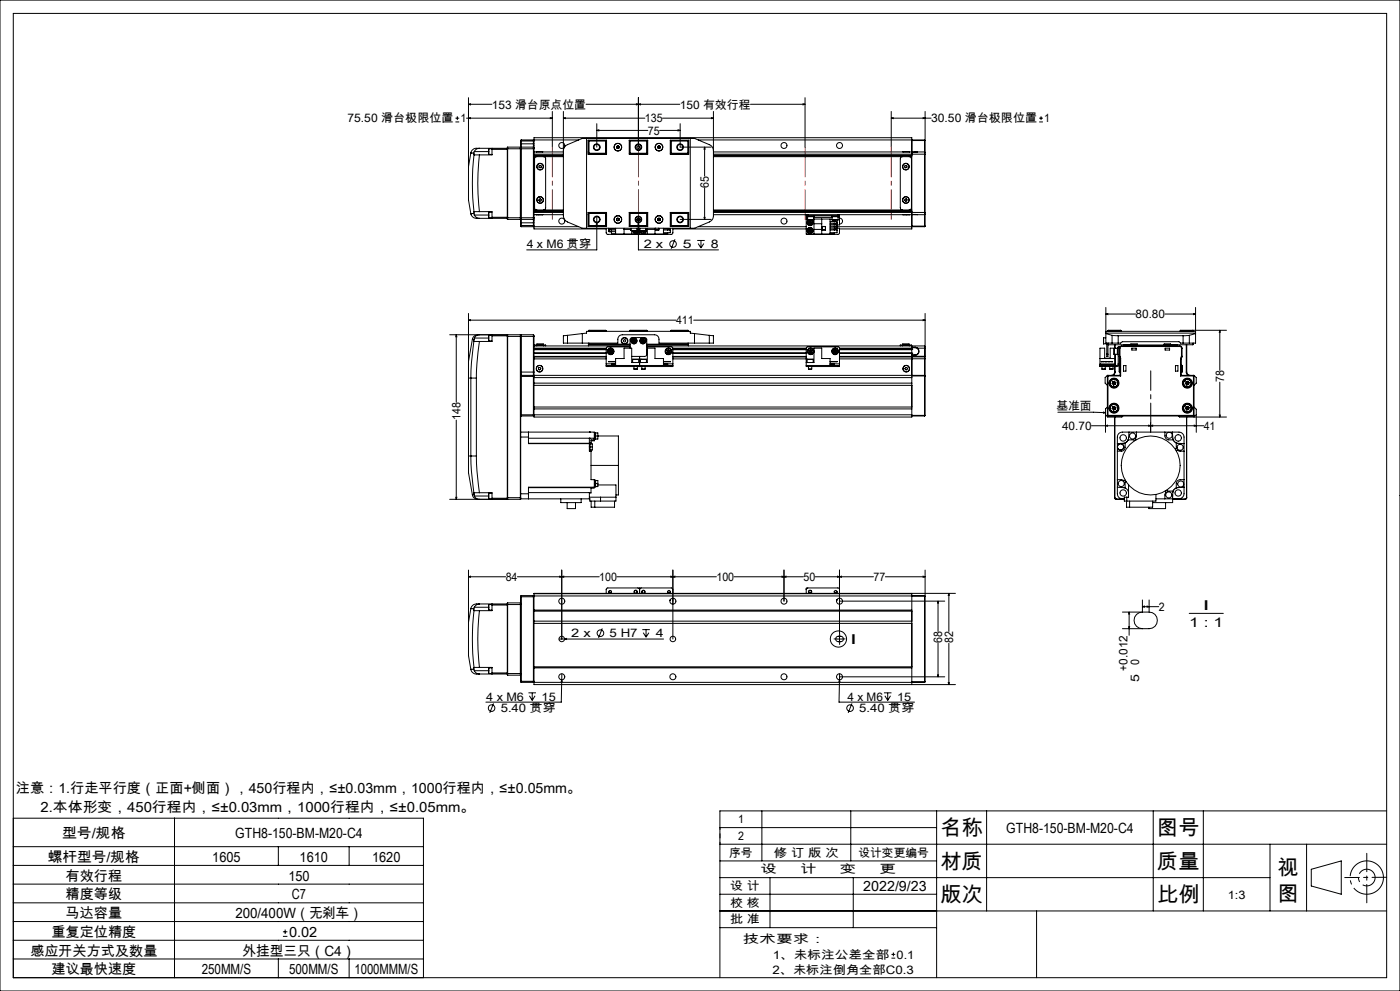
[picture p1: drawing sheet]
<svg xmlns="http://www.w3.org/2000/svg" width="420mm" height="297mm" viewBox="0 0 420 297" stroke-linecap="round" stroke-linejoin="round" font-family="sans-serif">
<g fill="none" stroke="#000" stroke-width=".3">
<path d="M0 0h420v297h-420zM4 4h412v289h-412zM136.6 36.5h1.2M136.6 35.4h1.2M137.2 34.9v1.1M139.9 35.4h25.8M140.5 35.4l.6-.1v.3zM140.5 31.3l.6-.2v.3zM140.5 29.3v20.6M140.5 31.3h7.1M165.1 35.3l.6 .1-.6 .2zM165.7 33.4v10.7"/>
<path d="M169 35.4l.6-.1v.3zM169 33.4l.1 31.6 .3 .8 .9 .7 4.4 1.9h33.7l5.1-2.3 .4-.7 .1-.7v-31.3M169 35.4h24.5M175.8 31.3h28.1M179 39.1l.6-.2v.3zM179 37.1v7M179 39.1h15.3M190.9 31.1l.6 .2-.6 .1zM191.5 31.3l.6-.2v.3zM191.5 29.3v14.8M197.9 39.1h6.1M198.8 35.4h15.2"/>
<path d="M203.4 38.9l.6 .2-.6 .1zM204 37.1v7h9.4M213.4 35.3l.6 .1-.6 .2zM225.1 31.3h16.4M240.9 31.1l.6 .2-.6 .1zM241.5 29.3v14.8M267.4 35.4l.6-.1v.3zM267.4 35.4h11.9M267.4 33.4v10.7M276.9 35.3l.6 .1-.6 .2zM277.5 33.4v12.3M311.7 36.5h1.2"/>
<path d="M311.7 35.4h1.2M312.3 34.9v1.1M140.5 49.9v10l.8 4.2M141.3 45.8h.1M141.3 45.8l.9 .1M141.3 45.8l-.8 4.1M142.2 45.9v.5M142.2 46.4a75 75 0 0 0 0 17.1M142.2 46.4h1.6M142.3 45.4l-.1 .5M142.3 45.4h4.3M143.8 44.4h-.3a1.84 1.84 0 0 0-2.2 1.4"/>
<path d="M143.8 46.4a76.3 76.3 0 0 0 0 17M143.8 44.4a1.66 1.66 0 0 0-1.5 1M143.8 44.4h8.4M146.6 45.4v.9M146.6 44.6v.8M146.6 44.6v1.7M146.6 44.6h1M146.6 46.3h1M147.6 44.4v.4M147.6 44.8v1.6h-3.8M147.6 44.8h4.6M152.2 44.8v20.3"/>
<path d="M152.2 44.6h8M152.3 44.1l-.1 .7M152.3 44.1v21.7M152.3 44.1h3.8M156.1 44.1v21.7M156.1 44.1l.1 .1M156.2 44.2v21.5M156.2 43.1v1.1M156.2 42.3h4M156.2 43.1h4M156.4 44.1v21.7M156.4 41.9v2.2"/>
<path d="M156.4 44.1h3.6M156.4 41.9l-.2 1.2M156.4 41.9h3.6M156.4 44.1l-.2 .2M160 44.1v21.7M160 41.9v2.2M160 44.1l.2 .2M160 41.9l.2 .2M160.2 44.3v-3h113.3v4.9M160.2 44.3v.3M160.2 44.6v20.7M160.2 47h8.8"/>
<path d="M160.2 46.6h8.8M160.2 45.5h8.8M160.2 41.9h13.4M160.2 46.2h8.8M160.9 45.5h.1M160.9 45.5h1.9M161 47l-.5 .1-.1 .4v14.9l.1 .4 .5 .1M161.7 49.7l.4-.1 .3 .2-.1 .4-.3 .1-.3-.2zM161.7 59.7l.4-.2 .3 .3-.1 .4-.4 .1-.3-.3zM162.8 45.5h.1M163 47l.5 .1 .2 .4v14.9l-.2 .4-.5 .1M169 45.2l.4-1.1 .5-.6 4.8-2h33.7l4.7 2 .6 .6 .3 1.1"/>
<path d="M176 41.5v26.9M176.4 45.5h.1M176.4 42h5.6v4.2h-5.6zM176.5 42.3v3.9M176.5 42.3h5.2M176.7 42.1v4M176.7 42.1h5.3M176.7 42.1l-.2 .2M176.7 46.1h5.3M181.7 42.3l.2-.2v4l-.2-.2M181.7 45.9h-5.2l.2 .2M181.7 42.3v3.6"/>
<path d="M185 44.3l.3 .2M185 43.9v.4M185.3 43.7l.4 .2M185.3 43.7l-.3 .2M185.7 44.3l-.4 .2M185.7 43.9v.4M188.8 42h5.5v4.2h-5.5zM188.8 42.1h5.5M188.8 46.1h5.5M189 42.3v3.6M189 42.3l-.1-.2v4l.1-.2M189 42.3h5"/>
<path d="M189 45.9h5M194 42.3l.2-.2v4l-.2-.2M194 42.3v3.6M197.3 43.9l.1 .4M197.4 44.3l.3 .2M197.7 43.7l.3 .2M197.7 43.7l-.4 .2M198 44.3l-.3 .2M198 43.9v.4M201.1 42h5.5v4.2h-5.5zM201.1 42.1h5.3M201.1 46.1h5.3"/>
<path d="M201.4 42.3v3.6M201.4 42.3l-.2-.2v4l.2-.2M201.4 42.3h5.1M201.4 45.9h5.1l-.1 .2M206.4 42.1v4M206.4 42.1l.1 .2M206.5 42.3v3.9M206.5 45.5h.1M207.1 41.5v26.9M209.5 41.9h67.9M211.4 44.1l.1 .6h-.3zM211.4 44.1v8.7"/>
<path d="M211.4 56.3v9.5M214 47h59.5M214 46.6h59.5M214 45.5h60.5M214 46.2h63.4M270.8 47l-.5 .1-.2 .5v14.7l.2 .5 .5 .1M270.9 45.5h.1M270.9 45.5h2M271.5 49.7l.3-.1 .3 .2v.4l-.4 .1-.3-.2zM271.5 59.7l.4-.1 .2 .3-.1 .4h-.4l-.2-.3zM272.8 47l.4 .1 .2 .5v14.7l-.1 .3-.5 .3M273.5 46.2v17.5"/>
<path d="M273.5 42.1h3.9M274.5 45.6h-1v.6M274.5 45.5h.8M274.5 45.5v.1M275.3 45.5l-.8 .1M275.3 45.5h2.1M277.4 46.2h.1M277.4 45.5v.7M277.4 45.5l.1 .2M277.4 41.9v.2M277.4 41.9l.1 .1-.1 .1M277.4 42.1v3.4"/>
<path d="M277.4 46.2v17.5M277.5 45.7v.5M277.5 46.2v17.5M141.3 64.1a2.16 2.16 0 0 0 2.5 1.3M141.3 64.1h.1M142.2 64l.1 .4M142.2 64l-.9 .1M142.2 63.5v.5M142.3 64.4v.1a1.71 1.71 0 0 0 1.5 .9M142.3 64.4h4.3M143.8 63.4l-1.6 .1M143.8 63.4h3.8v1.7"/>
<path d="M143.8 65.4h8.4M146.6 64.4v.9M146.6 63.6v.8M146.6 63.6v1.7M146.6 63.6h1M146.6 65.3h1M147.6 65.1v.3M147.6 65.1h4.6M152.2 65.1v.3M152.2 65.4l.1 .4M152.2 65.3h8M152.3 65.8h3.8"/>
<path d="M156.2 65.7v1.1M156.2 66.8l.2 1.1M156.2 65.7l-.1 .1M156.2 67.5h4M156.2 65.6l.2 .2M156.2 66.8h4M156.4 65.8v2.1M156.4 65.8h3.6M156.4 67.9h3.6M160 65.8v2.1M160.2 65.3v.3M160.2 65.6v3h21.7"/>
<path d="M160.2 62.9h8.8M160.2 63.2h8.8M160.2 64.3h8.8M160.2 67.9h13.4M160.2 63.7h8.8M160.2 65.6l-.2 .2M160.2 67.8l-.2 .1M160.2 63.3h8.8M160.9 64.3v.1M160.9 64.4h1.9M162.8 64.4h.1M176.4 64.3h.1"/>
<path d="M176.4 63.7h5.6v4.2h-5.6zM176.5 63.7v3.9M176.5 67.6h5.2M176.5 67.6l.2 .2M176.7 63.8v4M176.7 63.8l-.2 .1h5.2M176.7 63.8h5.3M176.7 67.8h5.3M179 66.6l.2 .6h-.3zM179 64.9v10h-21M181.7 63.9l.2-.1v4l-.2-.2M181.7 63.9v3.7"/>
<path d="M181.9 68.4v1.4l.4 .4h19.2l.4-.4v-1.4M182.6 68.9a.41 .41 0 0 1 .4-.3 .41 .41 0 0 1 .4 .3M182.6 68.4v.2h2.1M182.6 68.9v.5h2.1M182.6 69v.2M182.6 68.9h2.1M182.8 69.4h.4M183.4 68.6v.3M183.4 69.4v.7h1.3M184.7 68.4v1.8M185 66l.3 .1M185 65.6v.4"/>
<path d="M185.3 65.4l.4 .2M185.3 65.4l-.3 .2M185.7 66l-.4 .1M185.7 65.6v.4M187.2 68.4v1.8M187.2 68.8h2.1M188.8 63.7h5.5v4.2h-5.5zM188.8 63.8h5.5M188.8 67.8h5.5M189 63.9v3.7M189 67.8v.1M189 63.9l-.1-.1v4l.1-.2"/>
<path d="M189 67.6h5M189 63.9h5M189.3 69.1h.1M189.3 69.1h1.8M189.3 68.4v.7M189.5 69.1v1.1M189.7 67.8v.1M190.3 69.1v.3M190.3 69.4l.5 .2M190.7 69.1l-.4 .3M190.7 69.1l.1 .5M190.8 69.1l.4 .1"/>
<path d="M191.1 69.1h.1M191.1 68.4v.7M191.1 68.9l.1 .3M191.1 65.9h.3zM191.2 69.2l-.4 .4M191.2 68.4a.88 .88 0 0 1-.1 1.5 .88 .88 0 0 1-1.3-.8 .9 .9 0 0 0 1.3 .8 .9 .9 0 0 0 .2-1.5M191.3 66.1l-.1-.1 .2 .2M191.4 65.9h.1M191.4 65.4v.5M191.4 65.6h.5M191.5 66.6l.2 .6h-.3zM191.5 64.9v10h24"/>
<path d="M191.6 70.2h-.3M191.9 65.5v.5M191.9 68.4v1.8M191.9 69.1h1.8M191.9 68.4v.7M192.1 70.2h.3M192.1 69.1l.2 .5zM192.6 69.1v.3M192.6 69.4l.5 .2M193 69.1l-.4 .3M193 69.1l.1 .5M193.1 69.1l.4 .2"/>
<path d="M193.4 67.8v.1M193.5 69.1v.2M193.5 69.3l-.4 .3M193.7 69.1h.1M193.7 68.5a.9 .9 0 0 1-.1 1.3 .9 .9 0 0 1-1.3-.2M193.7 68.6a.86 .86 0 0 1-.2 1.2 .86 .86 0 0 1-1.2-.2M193.7 68.4v.7M194 63.9l.2-.1v4.1M194 63.9v3.7M194 67.8v.1M194 67.6l.2 .2M194.2 68.4v1.8"/>
<path d="M194.2 68.8h2.3M196.5 68.4v1.8M196.6 68.4v.5h1.1l-.1-.5M196.6 68.4v.5M197.3 65.6l.1 .4M197.4 66l.3 .1M197.7 65.4l.3 .2M197.7 65.4l-.4 .2M198 66l-.3 .1M198 65.6v.4M199 68.4v1.8M199 68.9h2.1"/>
<path d="M200.3 68.6v.3a.41 .41 0 0 1 .4-.3 .41 .41 0 0 1 .4 .3M200.3 69.7v.4h-1.3M201.1 69v.2M201.1 63.7h5.5v4.2h-5.5zM201.1 68.4v.2h-2.1M201.1 68.9v.8h-2.1M201.1 63.8h5.3M201.1 67.8h5.3M201.4 63.9v3.7M201.4 63.9l-.2-.1v4l.2-.2M201.4 67.6h5.1M201.9 68.6h40"/>
<path d="M202.5 71.7l-1.1 2.8M204 65.8h9.4M206.4 63.8v4M206.4 63.8l.1 .1h-5.1M206.5 63.7v3.9M206.5 64.3h.1M206.5 67.6l-.1 .2M209.2 72.1h2.2M209.4 73l.9 1.3M209.5 67.9h32.4M210.3 72.1v2.2M211.1 73l-.8 1.3"/>
<path d="M211.2 65.2h.3l-.1 .6zM214 62.9h59.5M214 63.2h59.5M214 64.3h27.9M214 63.7h63.4M214 63.3h59.5M241.9 64.3h.5M241.9 64.7h.5M241.9 64.7v.5M241.9 65.2v5h9.6l.3-.4v-1.4h-.7M241.9 64.3v.4M241.9 65.6h.4"/>
<path d="M241.9 65.2h.4M242.1 70.2h.3M242.2 64.7v.2h2v-.2M242.3 65.9h.1M242.3 65.9h1.8M242.3 64.9v1M242.4 64.3v.4M242.4 64.3h9M242.4 64.7h9M242.5 66.8l.3 .4M242.6 68.9v.5M242.6 68.9l.9 .4"/>
<path d="M242.6 65.9l-.5 .9M242.6 69.4l.5 .2M242.7 65.9l-.3 .3-.3 .6M242.7 66.3l-.2 .5M242.7 66.3l.6 .9M242.8 67.2h.5M243 68.6l-.4 .3M243 68.6l.5 .2M243 68.6l.1 1M243.2 66.3h-.5M243.2 66.3l.3 .4M243.2 66.3l-.4 .9"/>
<path d="M243.3 65.9a.88 .88 0 0 1 .2 1.6 .88 .88 0 0 1-1.4-.7M243.5 65.9a.89 .89 0 0 1 0 1.6 .89 .89 0 0 1-1.4-.7M243.5 68.8v.5M243.5 68.8l-.9 .6M243.5 69.3l-.4 .3M243.5 66.7l-.2 .5M243.5 66.7l-1 .1M244.1 65.9h.1M244.1 65.6h4.9v4.6M244.1 64.9v1M244.1 65.2h5.5M244.2 65.6v4.6"/>
<path d="M244.2 67.1h2.3M244.2 68.8h2.3M246.5 65.6v4.6M246.6 67.9h1v1h-1zM249 66.4h2.1v.5M249 67.2h2.1v.5h-2.1M249 68.1h2.1v.5h-2.1M249 68.9h2.1M249 66.9h2.1M249 65.7h.6M249.5 64.7v.2h2v-.2M249.6 65.9h1.8"/>
<path d="M249.6 64.9v1M250.3 68.6v.3a.41 .41 0 0 1 .4-.3 .41 .41 0 0 1 .4 .3M250.3 65.9v.5M250.3 67.7v.4M250.3 69.7v.4h-1.3M250.3 67.9h27.1M250.5 66.4h.4M251.1 66.9l-.4 .3-.4-.3v.3M251.1 66.6v.2M251.1 69v.2M251.1 68.9v.8h-2.1M251.4 64.3h.4"/>
<path d="M251.4 64.7h.4M251.4 64.3v.4M251.4 65.9h.1M251.4 64.9v1M251.4 65.2h.4M251.8 65.4a.9 .9 0 0 1 1 .9 .9 .9 0 0 1-1 .9M251.8 64.7v.5M251.8 64.3v.4M251.8 65.2v2.2h-.7M251.8 64.3h22.7M270.9 64.3v.1M272.9 64.3l-2 .1"/>
<path d="M273.5 63.7v4.9h-21.7M273.5 63.7v.6h1M273.5 67.8h3.9M274.5 64.3h.8M274.5 64.3h.1M275.3 64.3h2.1M277.4 63.7h.1M277.4 63.7v.6M277.4 67.8h.1M277.4 67.8v.1M277.4 64.3v3.5M277.5 63.7v.5"/>
<path d="M277.5 64.2l-.1 .1M277.5 67.8l-.1 .1M277.5 64.2v3.6M140.5 96l.6-.2v.3zM140.5 93.9v42.8M140.5 96h62.3M174.7 100v2.8M174.7 100l1.3-.2v-.5h31.1v.5l1.3 .2M174.7 100l-4.4 .5M176.5 99.2h5.4M176.5 99.2v.1M176.7 99h5l.2 .2"/>
<path d="M176.7 99v.3M176.7 99l-.2 .2M181.9 99.2v.1M188.9 99.2l.1-.2h5l.2 .2M188.9 99.2h5.3M188.9 99.2v.1M194.2 99.2v.1M201.2 99.2h5.3M201.2 99.2v.1M206.4 99h-5l-.2 .2M206.4 99v.3M206.4 99l.1 .2"/>
<path d="M206.5 99.2v.1M208.1 96h69.4M208.4 100v2.8M208.4 100l4.4 .5M276.9 95.8l.6 .2-.6 .1zM277.5 93.9v12.9M331.8 99.3h26.9M331.8 99.8h26.9M331.8 100l1.8 .5M331.8 94.1l.6-.1v.3zM331.8 92.1v10.7h1.8M331.8 94.1h8.9"/>
<path d="M332.4 99.2h4M332.4 99.2v.1M332.5 99h3.7M332.5 99v.3M332.5 99l-.1 .2M336.2 99v.3M336.2 99l.2 .2M336.4 99.2v.1M349.5 94.1h9.2M354 99.2h4M354 99.2v.1M354.2 99v.3"/>
<path d="M354.2 99l-.2 .2M358 99.2l-.1-.2v.3M358 99.2v.1M358.1 94l.6 .1-.6 .2zM358.7 100l-1.9 .5M358.7 92.1v10.7h-1.9M365.9 99v12M365.9 99l.2 .6h-.3zM367.9 99h-13.7M134.9 100.3h21.2M136.9 100.3l.2 .6h-.4zM136.9 100.3v20.3"/>
<path d="M141.3 113.3h1.6M141.3 113.3v23.4M141.7 101.7l-1.2 6.6v5h.8M141.7 101.7l.5 .1M142.2 102.2l-.8 6.6-.1 4.5M142.2 102.2l1.6 .1M142.2 101.8v.4M142.3 101.3l.5-.6 1-.4h-.4a1.64 1.64 0 0 0-1.7 1.4M142.3 101.3l-.1 .5M142.3 101.3h4.3M142.9 113.3v23.4M143.8 102.3l-.7 6.6-.2 4.4"/>
<path d="M146.6 100.5v1.7M146.6 100.5h1M146.6 102.2h1M147.6 100.3v.3M147.6 100.6v1.7h-3.8M147.6 100.6h4.6M152.2 100.3v.1M152.2 100.4v49.2M152.2 100.4v.4M152.2 100.8h8M152.2 100.8v48.4M156.1 100.3v49.3"/>
<path d="M156.1 100.3l.1 12.4M156.2 112.7v36.5M156.2 112.9h4M156.2 111.5h4M156.4 100.3v12.2M156.4 100.3h3.6M156.4 112.5h3.6M156.4 112.5v12.2M156.4 112.5l-.2 .2M156.4 100.3l-.2 .2M160 100.3v12.2M160 100.3l.2 .5"/>
<path d="M160 112.5v12.2M160 112.5l.2 .2M160.2 111.5v1M160.2 114.8h113.3M160.2 115.5h113.3M160.2 100.8v10.7M160.2 113.2h113.3M160.2 112.5h117.2M160.2 103.7h28.8M160.2 104.7h21.7M160.2 105.9h21.7M160.2 104.8h21.7"/>
<path d="M160.2 105.8h21.7M160.2 104.3h21.7M160.2 106.8h21.7M160.2 107.6h21.7M160.2 104.6h21.7M160.2 107h21.7M160.4 103.7v-.3h3.3v.3M161 103.2h2M161 103.2v.5M161.1 103.4h1.9M161.6 110.2l.4-.1 .2 .3-.1 .4-.4 .1-.2-.3zM163 103.2v.5"/>
<path d="M170.3 102.8h15v-1.1a1.33 1.33 0 0 1 1.4-1.4h9.7a1.33 1.33 0 0 1 1.3 1.4v1.1h15.1M170.3 100.5l-1.3 .1v2.2h1.3M170.3 100.5v2.3M176.5 102.8v.9M176.7 102.8v.3M176.7 103.1h12.3M176.7 103.1l-.2 .2h12.5M181.9 109.5v.4h.5M181.9 109.5h.5M181.9 109v.5M181.9 109h2.8M182.4 109.9h8.9"/>
<path d="M182.4 109.5h8.9M182.4 109.5v.4M182.7 105.4l.4 .4M182.8 104.9l-.1 .5M182.8 104.9l.4 .4M183.2 105.3l-.5 .1M183.2 105.3l-.1 .5M183.2 105.3l.4 .4M183.3 104.8l-.5 .1M183.3 104.8l.4 .4M183.3 104.8l-.1 .5M183.4 109.1v.2h1.3"/>
<path d="M183.6 105.7l-.5 .1M183.7 105.2l-.1 .5M183.7 105.2l-.5 .1M184.7 109.5v-2h2.5v-3.2h2.3v4.4h4.7v-4.4h2.3v3.2h2.5v2M184.7 108.3h-2.1l2.1 .1M189 104h-6.9l-.2 .3v4.7M189 104.3v-2.5l.4-.6h4.1l.5 .4v4.7l-.1 .3-.4 .2h-4M189.7 102.2l.3 .4M189.8 107.7h.1M189.8 107.7h1.8M189.8 107.7v1M189.9 101.7l-.2 .5"/>
<path d="M189.9 101.7l.3 .5M190.2 110.6h1M190.2 109.9v.7M190.2 102.2l.3 .4M190.2 102.2l-.2 .4M190.2 102.2h-.5M190.4 101.7l.3 .4M190.4 101.7h-.5M190.4 101.7l-.2 .5M190.5 102.6h-.5M190.7 102.1l-.2 .5M190.7 102.1l-.5 .1"/>
<path d="M191.2 109.9v.7M191.3 109.5h1.1M191.3 109.9h.6M191.3 109.5v.4M191.6 107.7v1M191.9 109.9h.5M191.9 106.8v3.1M192.2 107.7h.1M192.1 107.7h.2M192.1 107.7v1M192.3 107.7h1.6M192.4 109.9h9"/>
<path d="M192.4 109.5h9M192.4 109.5v.4M192.4 102.2l.2 .4M192.5 110.6h1M192.5 109.9v.7M192.6 101.7l-.2 .5M192.6 101.7l.5 .9M193.1 101.7l.3 .4M193.1 101.7h-.5M193.1 101.7l-.5 .9M193.1 102.6h-.5M193.4 102.1l-.3 .5"/>
<path d="M193.4 102.1l-1 .1M193.5 109.9v.7M193.9 107.7v1M194 104.7l.2 .5-.2 .6M194 104h7.6l.3 .3v4.7M194 104.9v.7M194 105.1v.4M194 103.7h83.4M194 103.1h12.4M199 108.3h2.1l-2.1 .1M200.1 105.1v.5M200.1 105.1l.4 .2"/>
<path d="M200.1 105.6l.5 .2M200.3 109.1v.2h-1.3M200.5 104.8l-.4 .3M200.5 104.8l.4 .2M200.5 104.8l.1 1M200.5 105.3l-.4 .3M200.5 105.3l.5 .2M200.9 105l.1 .5M200.9 105l-.4 .3M201 105.5l-.4 .3M201.4 109.5h.5M201.4 109.5v.4"/>
<path d="M201.9 109.5v.4h-.5M201.9 109v.5M201.9 104.7h40M201.9 105.9h40M201.9 104.8h40M201.9 105.8h40M201.9 104.3h40M201.9 109l-2.9 .1M201.9 106.8h40M201.9 107.6h40M201.9 104.6h40M201.9 107h40"/>
<path d="M206.4 102.8v.3M206.4 103.1l.1 .2h-12.5M206.5 102.8v.9M212.8 100.5l1.2 .1v2.2h-1.2M212.8 100.5v2.3M241.9 109.5h.5M241.9 108.7h2.3v-4.4h2.3v3.2h2.5v2M242.1 107.7h.1M242.1 107.7h.2M242.1 107.7v1M242.3 107.7h1.6M242.4 109.5v.4"/>
<path d="M242.4 109.9h9M242.4 109.5h9M242.5 110.6h1M242.5 109.9v.7M242.7 105.5l.4 .3M242.8 105l-.1 .5M242.8 105l.4 .3M243.2 105.3l-.1 .5M243.2 105.3l.4 .3M243.2 104.8l-.4 .2M243.2 104.8l.5 .3M243.2 104.8v.5"/>
<path d="M243.5 109.9v.7M243.6 105.6l-.5 .2M243.7 105.1l-.1 .5M243.7 105.1l-1 .4M243.9 107.7v1M249 108.3h2.1l-2.1 .1M250.1 105.1v.5M250.1 105.1l.4 .2M250.1 105.6l.5 .2M250.3 109.1v.2h-1.3M250.5 104.8l-.4 .3M250.5 104.8l.4 .2"/>
<path d="M250.5 104.8l.1 1M250.5 105.3l-.4 .3M250.5 105.3l.5 .2M250.9 105l.1 .5M250.9 105l-.4 .3M251 105.5l-.4 .3M251.4 109.5h.4M251.4 109.5v.4M251.8 104.6l21.7 .1M251.8 109v-4.7l-.2-.3h-9.3l-.4 .3v5.6h.5M251.8 109.5v.4h-.4M251.8 109v.5"/>
<path d="M251.8 104.7h21.7M251.8 105.9h21.7M251.8 104.8h21.7M251.8 105.8h21.7M251.8 104.3h21.7M251.8 109l-2.8 .1M251.8 107h21.7M270.1 103.7v-.3h3.3v.3M270.8 103.2h2M270.8 103.2v.5M270.8 103.4h1.9M271.7 110.1l.4 .1 .1 .3-.2 .3h-.4l-.1-.3z"/>
<path d="M272.8 103.2v.5M273.5 105.9h.1M273.5 104.3v2.7M273.5 107v18h-113.3v-12.5M273.5 104.7h.1M273.5 112.7h3.9M273.5 106.5h1M273.5 106.4h1M273.5 107h3.9M273.5 104.2h1M274.5 104.1h-1v-.4v.6M274.5 104.2l.7 .3"/>
<path d="M274.5 104.1l.8 .2M274.5 104.1v.1M274.5 106.4v.1M275.2 104.5a1.06 1.06 0 0 1 .4 1.1 1.06 1.06 0 0 1-1.1 .8M275.3 104.3a1.18 1.18 0 0 1 .4 1.4 1.18 1.18 0 0 1-1.2 .8M275.3 104.3h2.1M275.3 104.3l-.1 .2M277.4 112.5v.2M277.4 112.5l.1 .1-.1 .1M277.4 103.7v.6M277.4 103.7l.1 .1v.5h-.1M277.4 106.8h.1"/>
<path d="M277.4 106.8v.2M277.4 107.5h.1M277.4 107v.5M277.4 106.8h-25.6M277.4 104.3v2.5M277.4 107.5v5M277.4 112.7v11.8M277.4 107.5l-25.6 .1M277.5 106.9l-.1 .1M277.5 106.8v.1M277.5 106.9v.6M277.5 107.5v17"/>
<path d="M330 107.5h4.5M330.1 109.1h4.3v.2h-4.3zM330.4 108.3l.8 .1zM330.4 109.5h-.5v.4h.5M330.4 109.9h1.4M330.4 109.5h4.6M330.4 109.5v.4M330.6 110.6h1M330.6 109.9v.7M331 103h.1M331 101.3v1.6M331 102.9v.1"/>
<path d="M331.1 101.2l-.1 .1M331.1 103h.9M331.1 101.2h.7M331.1 102.9v.1M331.6 108.3l.5 .1zM331.6 109.9v.7M331.8 109.9h.9M331.8 109.5v.4M332 106.1v.7h.4v-.7M332 106.1h.4M332 102.8v3.3M332.2 112.7l.1-.2 .1 .2"/>
<path d="M332.2 112.7h.2M332.2 112.7v11.8M332.4 112.7h3.8M332.4 102.8v3.3M332.4 112.7v11.8M332.4 103.1l.1 .2M332.4 108.3l.5 .1zM332.5 103.3h6.7M332.5 102.8v.5M332.7 109.9h2.3M332.7 109.5v.4M332.9 110.6h1"/>
<path d="M332.9 109.9v.7M333.3 108.3l.5 .1zM333.6 100.5l1.9 .1M333.6 102.8h1.9M333.6 100.5v2.3M333.7 115l.3 .4M333.8 114.4l-.1 .6M333.8 114.4l.4 .4M333.9 109.9v.7M334.2 104.4h.1M334.2 104.4v1.8M334.2 106.2h1"/>
<path d="M334.2 104.4h1M334.2 114.8l-.5 .2M334.2 114.8l-.2 .6M334.2 114.8l.4 .4M334.4 111.5a.96 .96 0 0 1-1 1M334.4 111.5h.1M334.4 103.3v1M334.4 109.9v1.6M334.4 114.3l-.6 .1M334.4 114.3l.4 .4M334.4 114.3l-.2 .5M334.5 104.4l-1.4-.1v3h-1.7v-3h-1.4v5.2"/>
<path d="M334.5 106.2v3.3M334.5 111.5l-.5 1M334.5 103.3v1.1M334.5 109.9v1.6M334.6 115.2l-.6 .2M334.8 114.7l-.2 .5M334.8 114.7l-.6 .1M335 109.5v.4M335.5 104.3h-.3v2h.3M335.5 109l-.5 .5M335.5 109h.3M335.5 102.8h.7l.5-.4h17l.5 .4h.7"/>
<path d="M335.5 104.5h.3M335.5 100.6v2.2M335.5 104.5v4.5M335.5 100.6h19.4M335.8 109.5v2M335.8 109.5h.1M335.8 106.8l.2 .8M335.8 109a.84 .84 0 0 1-.8 .9M335.8 104.3v-.3h-.3v.5M335.8 104.3h.2M335.8 106.8l.1 .2M335.8 106.8h.2"/>
<path d="M335.8 109.5h.2M335.8 111.5h.2M335.8 104.3v4.7M335.9 107l.1 .5M336 106.8v.1M336 106.9l.2 .6M336 106.9l-.1 .1M336 109.5v2M336 104.3v2.5M336 109.5h.1M336 111.4v.1M336 107.5h.2"/>
<path d="M336 112.5l.2 .2M336 112.5h-3.8l-.7 .7v1.6l.7 .7M336 107.5v5M336.2 107.5v5.2M336.5 103.7v.2M336.5 103.9l-.5 .4M336.5 103.7l-.5 .2-.2 .4M336.5 103.7h17.4M336.5 103.9h17.4M337 109.6h.8v1.6h-.8zM337.9 103.4h-.7v.3M337.9 103.4h14.6"/>
<path d="M337.9 103.4v.3M339.2 103.2h2M339.2 103.4h.1M339.2 103.4h2M339.2 103.2v.2M339.5 104.3h1.4v.6h-1.4zM341.2 103.4h.1M341.2 103.2v.2M349.2 103.2h2M349.2 103.4h.1M349.2 103.4h2M349.2 103.2v.2"/>
<path d="M349.5 104.3h1.4v.6h-1.4zM351.2 103.4h.1M351.2 103.3h6.7M351.2 103.2v.2M352.5 103.4h.7v.3M352.5 103.4v.3M352.6 109.6h.8v1.6h-.8zM353.9 103.9l.5 .4M353.9 103.7v.2M353.9 103.7l.5 .2 .2 .4M354.2 107.5h.2M354.2 112.7h3.8"/>
<path d="M354.2 107.5v5.2M354.4 111.4v.1M354.4 112.5l-.2 .2M354.4 112.5h3.8l.7 .7v1.6l-.7 .7M354.4 107.5v5M354.4 106.9l.1 .1M354.4 106.9l-.2 .6M354.4 109.5h.1M354.4 106.8v.1M354.4 106.8h.2M354.4 104.3h.2M354.4 109.5v2"/>
<path d="M354.4 109.5h.2M354.4 111.5h.2M354.4 104.3v2.5M354.5 107l-.1 .5M354.6 109.5v2M354.6 106.8l-.2 .8M354.6 106.8l-.1 .2M354.6 104.3v2.5M354.9 102.8h1.9M354.9 100.6v2.2M355.6 115l.4 .4M355.8 114.4l-.2 .6"/>
<path d="M355.8 114.4l.8 .8M355.9 111.5l.2 .6 .3 .4M355.9 111.5h.1M355.9 103.3v8.2M356 111.5a1.02 1.02 0 0 0 1 1M356 103.3v8.2M356.4 114.3l-.6 .1M356.4 114.3l.4 .4M356.4 114.3l-.4 1.1M356.6 115.2l-.6 .2M356.8 114.7l-.2 .5M356.8 114.7l-1.2 .3"/>
<path d="M356.8 100.5l-1.9 .1M356.8 100.5v2.3M357.9 102.8v.5M358 112.7v-.2l.2 .2M358 112.7h.2M358 102.8l-.1 .5M358 112.7v11.8M358.2 112.7v11.8M365.9 114.5v10.5M136.9 125.9v23.7M140.5 136.7v5l1.2 6.6M140.5 136.7h.8"/>
<path d="M141.3 136.7h1.6M141.3 136.7l.1 4.5 .8 6.6M142.9 136.7l.2 4.4 .7 6.6M156.2 124.2h4M156.2 129.5h2.3M156.2 131h2.3M156.2 124.5l.2 .2M156.4 124.7h3.6M158.5 131v2h18.5v1.9h-.2M158.5 129.5v1.5M158.5 129.5h19.8v2.6h-1M158.5 132.9h18.3"/>
<path d="M158.5 131.3h19.8M160.2 124.3h113.3M160.2 122.6h113.3M160.2 122h113.3M160.2 124.5l-.2 .2M176.8 132.9v1M176.8 133.9v1.3h.5M176.8 131.3h.1M176.8 131.3v1.6M176.8 129.5h.2M176.8 133.9h.9M176.8 132.7h.5"/>
<path d="M176.8 129.5h.1M177 133h.7v.9M177.3 134.9v.3M177.3 132.7v.3M177.3 135.2v8.6h1v2.2M177.3 139.5h8.2M177.7 133.9v1h-.7M178.3 130.7h7.2v8.8M178.3 131.8h-1v.9M178.3 129.7h.4v2h-.4M178.5 129.7v2M178.7 129.7h.7v1.9h-.7"/>
<path d="M185.5 139.5v8.8h-.7M273.5 124.7h3.9M273.5 124.5h3.9M277.4 124.5v.2M277.4 124.5h.1M277.5 124.5l-.1 .2M317.4 123.5l14.2 .2M331 123.5l.6 .2-.6 .1zM331.6 127.6l.6-.2v.3zM331.6 124.3l.7 .7h4.3l.3-.3M332.2 124.5h.2M332.2 124.5l.2 .2"/>
<path d="M332.2 122l-.6 .6v7M332.4 124.5v.2M332.4 124.7h25.6M332.4 124.5h25.6M333.7 122.4l.3 .5M333.8 121.9l-.1 .5M333.8 121.9l.4 .4M334.2 122.3l-.5 .1M334.2 122.3l-.2 .6M334.2 122.3l.4 .5M334.4 125v24.2M334.4 121.8l.4 .4"/>
<path d="M334.4 121.8l-.6 .1M334.4 121.8l-.2 .5M334.5 125v24.2M334.6 122.8l-.6 .1M334.8 122.2l-.2 .6M334.8 122.2l-.6 .1M335.2 134.1v13.9a1.62 1.62 0 0 0 2.1 1.5M338.5 131.8l-1 .9v1.4a1.14 1.14 0 0 1-1.1 1.1h-1.2M338.5 131.8a2.91 2.91 0 0 1-3.1 1.2h-.2M338.5 131.8h1.7l.2 .3M338.7 129.5l-.2 2.3M340.9 129.5v1.4l-.3 .6 .2 .3"/>
<path d="M344.6 127.4l.6 .2-.6 .1zM345.2 127.6l.6-.2v.3zM345.2 126.7v2.9M349.5 129.5v1.2a1.21 1.21 0 0 0 1.1 1.1h1.4M350.6 129.5h-13.9a1.45 1.45 0 0 0-1.5 1.5v2.8M350.9 129.5h2.8a1.51 1.51 0 0 1 1.5 1.5v13.9M351.7 129.5l.3 2.3M352 131.8l.9 .9M352 131.8l.2 .4M352.5 132.5l.4 .2M352.8 135.1l.4-.2 .6 .3h1.4M352.9 132.7v1.8l-.3 .2"/>
<path d="M352.9 132.7l2.3 .3M353.6 124.7l.3 .3h14M355.6 122.4l.4 .5M355.8 121.9l-.2 .5M355.8 121.9l.8 .9M356 125v24.2M356.2 122.3l-.6 .1M356.2 122.3l-.2 .6M356.4 121.8l.4 .4M356.4 121.8l-.6 .1M356.4 121.8l-.2 .5M356.6 122.8l-.6 .1"/>
<path d="M356.8 122.2l-.2 .6M356.8 122.2l-.6 .1M358 124.5h.2M358 124.5v.2M358.2 124.5l-.2 .2M358.2 122l.7 .7v6.9M358.3 127.4l.6 .2-.6 .1zM358.9 124.3l-.7 .7M361.1 127.6h-33.7M365.8 124.4h.3l-.2 .6zM134.9 149.6h21.2M136.7 149h.4l-.2 .6z"/>
<path d="M141.7 148.3a1.76 1.76 0 0 0 2.1 1.3l-1-.3-.5-.6M142.2 147.8v.4M142.2 148.2l.1 .5M142.2 148.2l-.5 .1M142.3 148.7h4.3M143.8 147.7l-1.6 .1M143.8 147.7h3.8v1.6M146.6 147.8v1.7M146.6 147.8h1M146.6 149.5h1M147.6 149.3v.3M147.6 149.3h4.6"/>
<path d="M152.2 149.5v.1M152.2 149.2v.3M152.2 149.2h4M156.2 149.2l-.1 .4M156.2 148h2.3M158.5 148v1.5M158.5 147.6l18.3 .1M168.2 149.5v1.1h6.1v-1.1M170.1 150.6v1.8h2.5v-1.8M176.8 147.7v1.8M176.8 149h8M177.3 150.2v1.8h7.1v-1.8"/>
<path d="M178.3 146l-19.8 .2M178.3 143.9h.4v2h-.2M178.3 146.3h-1v1.4h-.5M178.3 146h-19.8v2M178.3 144.9h1.1M178.4 150.2v1.8M178.5 143.9v2h-.2M178.7 144h.7v.9M179.4 144.9v.9h-.7M179.4 145.3h5.4v4.9h-7.8v-.7h-20.8M180.2 149v1.2M334.4 149.2l.5 .4"/>
<path d="M334.4 149.2h.1M334.5 149.2l.4 .4M334.9 149.6h2.4M334.9 149.6h.1M335.2 146l2.3 .3M335.2 143.8h1.3l.7 .3 .3-.2M337.5 146.3a1.64 1.64 0 0 1 1.1 1.4M337.8 144.3l-.3 .2v1.8M338 150.2v1.8h7.8v-1.8M338 149v1.2M338.6 145.3v3.7h-1.3v1.2h9.5v-2M338.9 150.2v1.8"/>
<path d="M349.6 147.1l.2 .4-.3 .6v1.4M349.7 150.6v1.8h-5v-.4M350.1 146.9l.1 .3h1.8M351.8 149.6h3.7M351.8 148.4v2.2h-6M352 147.2l-.3 2.3M352.1 146.8l-.1 .4M352.9 146.3l-.9 .9M352.9 146.3l-.4 .2M355.2 143.8h-1.2a1.14 1.14 0 0 0-1.1 1.1v1.4M355.2 146l-2.3 .3M355.2 145.2v2.8a1.57 1.57 0 0 1-1.5 1.5h-6.9"/>
<path d="M355.5 149.6h.1M356 149.2l-.5 .4M356 149.2h.1M140.5 172.9l.6-.2v.3zM140.5 170.8v15.7M140.5 172.9h11.2M156.2 178.9h4M156.4 178.5l-.2 2.3M156.4 178.5v26M156.4 178.5h3.6M160 178.5v26M160 178.5l.2 .2"/>
<path d="M160.2 178.6h113.3M160.2 177.9h113.3M167.9 172.7l.6 .2-.6 .1zM168.5 170.8v20.7M168.5 172.9l.6-.2v.3zM179.8 172.9h-24.6M182.6 177.3v.2M182.6 177.5h.8M182.8 177h.4M183.4 177.3v.2M190.5 177.8a.5 .5 0 0 1-.2-.7 .5 .5 0 0 1 .8 0 .5 .5 0 0 1-.2 .7M191.6 176.3h.5"/>
<path d="M191.9 176.3v1.5M192.9 177.8a.5 .5 0 0 1-.3-.7 .5 .5 0 0 1 .8 0 .5 .5 0 0 1-.2 .7M200.3 177.3v.2M200.3 177.5h.8M201.1 177.3v.2M201.1 179.7v.1M201.1 179.7l-.1 .3M201.3 172.7l.6 .2-.6 .1zM201.9 176.7l-.4-.5h-9.2l-.4 .5-.4-.5h-9.2l-.4 .4v1.2M201.9 172.9l.6-.2v.3zM201.9 170.8v20.7M214.9 172.9h-29.8"/>
<path d="M220.2 172.9h20.8M234.6 172.7l.6 .2-.6 .1zM235.2 172.9l.6-.2v.3zM235.2 170.8v9.4M241.9 176.7l.4-.5h9.2l.3 .5M242.1 176.3h-.2v1.5M242.9 177.8a.5 .5 0 0 1-.3-.7 .5 .5 0 0 1 .8 0 .5 .5 0 0 1-.2 .7M244.5 172.9h17.5M250.3 177.3v.2M250.3 177.5h.8M251.1 179.8l-.1 .2M251.1 177.3v.2"/>
<path d="M251.2 172.7l.6 .2-.6 .1zM251.8 172.9l.6-.2v.3zM251.8 170.8v19M265.6 172.9h11.9M273.5 177.8v27.4M273.5 178.5h3.9M273.5 178.7h3.9M276.9 172.7l.6 .2-.6 .1zM277.4 178.5l.1 .1-.1 .1M277.4 178.5v.2M277.4 178.7v25.6M277.5 170.8v33.5"/>
<path d="M284.7 177.8l.1 .6h-.3zM284.7 177.8v11.5M286.6 177.8h-126.4v27.4h126.4M342.7 179.8v3.6a2.49 2.49 0 0 0-2.5 2.5 2.49 2.49 0 0 0 2.5 2.5M344.7 179.8v3.6M140.5 186.5v10l.8 4.1M141.3 182.4h.1M141.3 182.4l.9 .1M141.3 182.4l-.8 4.1M142.2 182.5v.4M142.2 182.9l1.6 .1M142.2 182.9a75 75 0 0 0 0 17.2"/>
<path d="M142.3 182l-.1 .5M142.3 182h4.3M143.8 181h-.3a1.92 1.92 0 0 0-2.2 1.4M143.8 183a76.4 76.4 0 0 0 0 17M143.8 181a1.76 1.76 0 0 0-1.5 1M143.8 181h8.4M146.6 182v.8M146.6 181.2v.8M146.6 181.2v1.6M146.6 181.2h1M146.6 182.8h1M147.6 181v.3"/>
<path d="M147.6 181.3v1.7h-3.8M147.6 181.3h4.6M152.2 181.3v20.4M152.2 181.2h4M152.3 180.7l-.1 .6M152.3 180.7v21.6M152.3 180.7h3.8M156.1 180.7v21.6M156.1 180.7l.1 .1M156.2 180.8v.4M156.2 181.2v20.7M160.2 186.8h.1"/>
<path d="M160.2 182.8h113.3M160.2 199.8h113.3M160.2 183.2h113.3M160.2 186.8h113.3M167.7 191.5h31.4M169.4 191.5l.6-.2v.4zM180.7 188.3l-1.1 2.9M192.7 188.7h2.2M193 189.6l.8 1.4M193.8 188.7v2.3M194.7 189.6l-.9 1.4M250.9 190.9l.6-.2a1.18 1.18 0 0 1 1.5 .5 .81 .81 0 0 1-.8 1.1 1.22 1.22 0 0 1-1.4-.5z"/>
<path d="M251 191.5h1.7M251.8 190.7v1.6M251.8 180.2h31.6M273.5 186.2h-113.3M281.4 180.2l.2 .6h-.3zM281.4 180.2v9.1M281.4 192.8v10M284.7 192.8v12.4M336.7 183.4h8M338.6 187.8h.3l-.2 .6zM338.7 183.4v7M338.7 183.4l.2 .6h-.3z"/>
<path d="M342.7 181.8l.6-.2v.4zM342.7 181.8h4.9M344.1 181.6l.6 .2-.6 .2zM344.7 183.4a2.49 2.49 0 0 1 2.5 2.5 2.49 2.49 0 0 1-2.5 2.5h-8M356.8 183.8h10.2M141.3 200.6a1.99 1.99 0 0 0 2.5 1.4M141.3 200.6h.1M142.2 200.5l.1 .5M142.2 200.5l-.9 .1M142.2 200.1v.4M142.3 201l.6 .7 .9 .3M142.3 201h4.3"/>
<path d="M143.8 200l-1.6 .1M143.8 200h3.8v1.7M143.8 202h8.4M146.6 201v.9M146.6 200.2v.8M146.6 200.2v1.7M146.6 200.2h1M146.6 201.9h1M147.6 201.7v.3M147.6 201.7h4.6M148.1 210.8l-1.2 2.8M152.2 201.7l.1 .6"/>
<path d="M152.2 201.9h4M152.3 202.3h3.8M156.2 201.9v.3M156.2 202.2l.2 2.3M156.2 202.2l-.1 .1M156.2 204.1h4M156.4 204.5h3.6M158.5 207.6h2.3M158.8 208.5l.9 1.4M159.7 207.6v2.3M160.2 200.2h113.3M160.2 204.5h117.2"/>
<path d="M160.2 204.3l-.2 .2M160.5 208.5l-.8 1.4M168.5 203.7l.2 .6h-.4zM168.6 201.9l-.2 8.5h-22.6M251.8 203.7l.2 .6h-.3zM251.8 202.8h31.6M251.9 201.9l-.2 8.5h22.7M255.6 210.8l-1.1 2.8M265.2 207.6h2.2M265.5 208.5l.8 1.4M266.3 207.6v2.3M267.2 208.5l-.9 1.4"/>
<path d="M273.5 204.3h3.9M277.4 204.3v.2M277.4 204.3h.1M277.5 204.3l-.1 .2M281.3 202.2h.3l-.2 .6zM284.5 204.6h.3l-.1 .6zM4 245.2h123v47.8M4 253.7h123M4 259.4h123M52.4 245.2v47.8M83.5 253.7v5.7M104.7 253.7v5.7"/>
<path d="M216 253h200M216 248h65M216 258h65M228.6 243v15M255.2 243v15M281 243v50M296 243v30M346 243v30M361 243v30M381 253v20M392 253v20M416 243h-200v50"/>
<path d="M4 265h123M4 270.6h123M4 276.2h123M84.9 279.3h1.3M85.5 278.6v1.3M216 278h65M216 273h200M216 263h165M216 268h65M231 263v15M256 263v15M311 273v20"/>
<path d="M393.4 260.5l9-2.5v10l-9-2.5zM4 281.8h123M4 287.4h123M83.5 287.4v5.6M84.9 280.6h1.3M104.7 287.4v5.6M267.4 287.2h1.2M267.4 286h1.2M268 285.5v1.1"/>
<circle cx="162" cy="59.9" r="1"/>
<circle cx="162" cy="49.9" r="1"/>
<circle cx="162" cy="59.9" r=".95"/>
<circle cx="162" cy="49.9" r=".94"/>
<circle cx="168.5" cy="43.6" r=".9"/>
<circle cx="179" cy="44.1" r=".83"/>
<circle cx="179" cy="44.1" r=".99"/>
<circle cx="185.4" cy="44.1" r="1.12"/>
<circle cx="191.5" cy="44.1" r=".41"/>
<circle cx="191.5" cy="44.1" r=".82"/>
<circle cx="191.5" cy="44.1" r=".99"/>
<circle cx="197.7" cy="44.1" r="1.11"/>
<circle cx="204" cy="44.1" r=".84"/>
<circle cx="204" cy="44.1" r="1"/>
<circle cx="235.2" cy="43.6" r=".89"/>
<circle cx="251.9" cy="43.6" r=".9"/>
<circle cx="271.7" cy="49.9" r=".99"/>
<circle cx="271.8" cy="59.9" r=".96"/>
<circle cx="271.8" cy="49.9" r=".95"/>
<circle cx="271.8" cy="59.9" r="1.01"/>
<circle cx="168.5" cy="66.3" r=".9"/>
<circle cx="179" cy="65.8" r=".82"/>
<circle cx="179" cy="65.8" r=".99"/>
<circle cx="185.4" cy="65.8" r="1.12"/>
<circle cx="191.5" cy="65.8" r=".41"/>
<circle cx="191.5" cy="65.8" r=".82"/>
<circle cx="191.5" cy="65.8" r="1"/>
<circle cx="197.7" cy="65.8" r="1.11"/>
<circle cx="201.9" cy="73.1" r="1"/>
<circle cx="204" cy="65.8" r="1"/>
<circle cx="204" cy="65.8" r=".83"/>
<circle cx="235.2" cy="66.3" r=".89"/>
<circle cx="243" cy="69.1" r=".89"/>
<circle cx="243" cy="69.1" r=".87"/>
<circle cx="161.9" cy="110.5" r=".95"/>
<circle cx="161.9" cy="110.5" r="1"/>
<circle cx="183.2" cy="105.3" r=".99"/>
<circle cx="183.2" cy="105.3" r=".87"/>
<circle cx="187.4" cy="102.2" r=".9"/>
<circle cx="187.4" cy="102.2" r=".99"/>
<circle cx="187.4" cy="102.2" r=".34"/>
<circle cx="190.2" cy="102.2" r=".89"/>
<circle cx="190.2" cy="102.2" r=".87"/>
<circle cx="192.8" cy="102.2" r=".87"/>
<circle cx="192.9" cy="102.2" r=".89"/>
<circle cx="200.5" cy="105.3" r=".87"/>
<circle cx="200.5" cy="105.3" r="1"/>
<circle cx="243.2" cy="105.3" r=".9"/>
<circle cx="243.2" cy="105.3" r=".87"/>
<circle cx="243.2" cy="105.3" r="1"/>
<circle cx="250.5" cy="105.3" r=".87"/>
<circle cx="250.5" cy="105.3" r="1"/>
<circle cx="271.9" cy="110.5" r="1"/>
<circle cx="271.9" cy="110.5" r=".96"/>
<circle cx="334.2" cy="114.8" r="1.5"/>
<circle cx="334.2" cy="114.8" r="1.14"/>
<circle cx="334.2" cy="114.8" r="1.33"/>
<circle cx="334.2" cy="114.8" r="1.17"/>
<circle cx="356.2" cy="114.8" r="1.13"/>
<circle cx="356.2" cy="114.8" r="1.34"/>
<circle cx="356.2" cy="114.8" r="1.5"/>
<circle cx="334.2" cy="122.3" r="1.32"/>
<circle cx="334.2" cy="122.3" r="1.5"/>
<circle cx="334.2" cy="122.3" r="1.14"/>
<circle cx="334.2" cy="122.3" r="1.17"/>
<circle cx="336.2" cy="133.9" r=".92"/>
<circle cx="336.2" cy="133.9" r=".98"/>
<circle cx="337" cy="131.2" r=".97"/>
<circle cx="339.8" cy="130.7" r=".92"/>
<circle cx="345.2" cy="139.5" r="8.8"/>
<circle cx="350.8" cy="130.5" r=".92"/>
<circle cx="353.5" cy="131.2" r=".97"/>
<circle cx="354" cy="134.1" r=".92"/>
<circle cx="356.2" cy="122.3" r="1.33"/>
<circle cx="356.2" cy="122.3" r="1.17"/>
<circle cx="356.2" cy="122.3" r="1.13"/>
<circle cx="356.2" cy="122.3" r="1.5"/>
<circle cx="336.4" cy="144.9" r=".91"/>
<circle cx="337" cy="147.7" r=".96"/>
<circle cx="350.6" cy="148.3" r=".92"/>
<circle cx="353.5" cy="147.7" r=".96"/>
<circle cx="354.2" cy="145.1" r=".92"/>
<circle cx="183" cy="177.4" r=".42"/>
<circle cx="190.7" cy="177.4" r=".4"/>
<circle cx="193" cy="177.4" r=".4"/>
<circle cx="200.7" cy="177.4" r=".42"/>
<circle cx="243" cy="177.4" r=".39"/>
<circle cx="250.7" cy="177.4" r=".41"/>
<circle cx="168.5" cy="180.2" r=".9"/>
<circle cx="168.5" cy="191.5" r=".83"/>
<circle cx="180.1" cy="189.8" r=".99"/>
<circle cx="201.9" cy="191.5" r=".84"/>
<circle cx="201.9" cy="180.2" r=".9"/>
<circle cx="235.2" cy="180.2" r=".89"/>
<circle cx="251.5" cy="191.5" r="2.43"/>
<circle cx="251.9" cy="180.2" r=".9"/>
<circle cx="147.5" cy="212.2" r="1"/>
<circle cx="168.5" cy="202.8" r=".9"/>
<circle cx="201.9" cy="202.8" r=".9"/>
<circle cx="235.2" cy="202.8" r=".89"/>
<circle cx="251.9" cy="202.8" r=".9"/>
<circle cx="255" cy="212.2" r=".98"/>
</g>
<path d="M412.4 262.3a2.5 2.5 0 0 0-4.1-1.1 2.5 2.5 0 0 0 1 4.2 2.5 2.5 0 0 0 3.2-2.9l-.1-.2" fill="none" stroke="#000" stroke-width=".3" stroke-dasharray="30.5 1.3 1.3 1.3" stroke-dashoffset="24.5" stroke-linecap="butt"/>
<path d="M414.8 261.5a5 5 0 0 0-8.3-2 5 5 0 0 0 2.2 8.3 5 5 0 0 0 6.2-6l-.1-.3" fill="none" stroke="#000" stroke-width=".3" stroke-dasharray="30.5 1.3 1.3 1.3" stroke-dashoffset="16.7" stroke-linecap="butt"/>
<path d="M345.2 111.1v15.6" fill="none" stroke="#000" stroke-width=".3" stroke-dasharray="30.5 1.3 1.3 1.3" stroke-dashoffset="24.6"/>
<path d="M251 191.5h-.8M251.9 192.3v.9M251.9 190.7v-.9M252.7 191.5h.8" fill="none" stroke="#000" stroke-width=".3" stroke-dasharray="30.5 1.3 1.3 1.3"/>
<path d="M410 255.7v14.9" fill="none" stroke="#000" stroke-width=".3" stroke-dasharray="30.5 1.3 1.3 1.3" stroke-dashoffset="25"/>
<path d="M403.4 263l12.6-.1" fill="none" stroke="#000" stroke-width=".3" stroke-dasharray="30.5 1.3 1.3 1.3" stroke-dashoffset="26.1"/>
<path d="M216 248v5" fill="none" stroke="#000" stroke-width=".3" stroke-dasharray="30.5 1.3 1.3 1.3" stroke-dashoffset="29.9"/>
<path d="M165.7 65.8v-21.7M191.5 65.8v-21.7M241.5 65.8v-21.7M267.4 65.8v-21.7" fill="none" stroke="#f00" stroke-width=".3" stroke-dasharray="30.5 1.3 1.3 1.3" stroke-dashoffset="21.6"/>
<g fill="#000">
<path d="M331 123.5l.6 .2-.6 .1z"/>
<path d="M140.5 35.4l.6-.1v.3zM165.1 35.3l.6 .1-.6 .2z"/>
<path d="M190.9 31.1l.6 .2-.6 .1zM140.5 31.3l.6-.2v.3zM276.9 35.3l.6 .1-.6 .2zM267.4 35.4l.6-.1v.3zM240.9 31.1l.6 .2-.6 .1zM191.5 31.3l.6-.2v.3z"/>
<path d="M211.4 44.1l.1 .6h-.3zM211.2 65.2h.3l-.1 .6z"/>
<path d="M140.5 96l.6-.2v.3zM276.9 95.8l.6 .2-.6 .1zM179 39.1l.6-.2v.3zM203.4 38.9l.6 .2-.6 .1zM169 35.4l.6-.1v.3zM213.4 35.3l.6 .1-.6 .2zM179 66.6l-.1 .6h.3zM191.5 66.6l-.1 .6h.3zM345.2 127.6l.6-.2v.3zM358.3 127.4l.6 .2-.6 .1zM235.2 172.9l.6-.2v.3zM251.2 172.7l.6 .2-.6 .1zM168.5 203.7l-.2 .6h.4zM251.8 203.7l-.1 .6h.3zM169.4 191.5l.6 .2v-.4zM140.5 172.9l.6-.2v.3zM167.9 172.7l.6 .2-.6 .1z"/>
<path d="M331.8 94.1l.6-.1v.3zM358.1 94l.6 .1-.6 .2z"/>
<path d="M136.9 100.3l.2 .6h-.4zM136.7 149h.4l-.2 .6z"/>
<path d="M344.6 127.4l.6 .2-.6 .1zM331.6 127.6l.6-.2v.3zM276.9 172.7l.6 .2-.6 .1zM251.8 172.9l.6-.2v.3zM344.1 181.6l.6 .2-.6 .2zM342.7 181.8l.6-.2v.4z"/>
<path d="M365.8 124.4h.3l-.2 .6zM365.9 99l.2 .6h-.3z"/>
<path d="M168.5 172.9l.6-.2v.3zM201.3 172.7l.6 .2-.6 .1z"/>
<path d="M201.9 172.9l.6-.2v.3zM234.6 172.7l.6 .2-.6 .1z"/>
<path d="M281.4 180.2l.2 .6h-.3zM281.3 202.2h.3l-.2 .6zM284.7 177.8l.1 .6h-.3zM284.5 204.6h.3l-.1 .6z"/>
<path d="M338.7 183.4l.2 .6h-.3zM338.6 187.8h.3l-.2 .6z"/>
</g>
<g font-size="6.3">
<text x="282.1" y="250.3">名称</text>
<text x="347.1" y="250.3">图号</text>
<text x="282.1" y="260.3">材质</text>
<text x="347.1" y="260.3">质量</text>
<text x="383.3" y="262.1">视</text>
<text x="383.3" y="269.9">图</text>
<text x="282.1" y="270.3">版次</text>
<text x="347.1" y="270.3">比例</text>
</g>
<g font-size="4.2">
<text x="4.8" y="237.6">注意：1.行走平行度（正面+侧面），450行程内，≤±0.03mm，1000行程内，≤±0.05mm。</text>
<text x="12.2" y="243.3">2.本体形变，450行程内，≤±0.03mm，1000行程内，≤±0.05mm。</text>
<text x="18.6" y="251.3">型号/规格</text>
<text x="70.6" y="251.3">GTH8-150-BM-M20-C4</text>
<text x="301.9" y="249.5">GTH8-150-BM-M20-C4</text>
<text x="14.4" y="258.3">螺杆型号/规格</text>
<text x="19.7" y="263.9">有效行程</text>
<text x="63.7" y="258.3">1605</text>
<text x="86.5" y="263.9">150</text>
<text x="89.9" y="258.3">1610</text>
<text x="111.7" y="258.3">1620</text>
<text x="19.7" y="269.5">精度等级</text>
<text x="87.6" y="269.5">C7</text>
<text x="259" y="267">2022/9/23</text>
<text x="19.7" y="275.2">马达容量</text>
<text x="70.6" y="275.2">200/400W（无刹车）</text>
<text x="15.4" y="280.8">重复定位精度</text>
<text x="86.7" y="280.8">0.02</text>
<text x="9.1" y="286.4">感应开关方式及数量</text>
<text x="72.7" y="286.4">外挂型三只（C4）</text>
<text x="15.5" y="292">建议最快速度</text>
<text x="60.5" y="292">250MM/S</text>
<text x="86.7" y="292">500MM/S</text>
<text x="106.4" y="292">1000MMM/S</text>
</g>
<g font-size="4.1">
<text x="360.9" y="182.7">I</text>
<text x="356.8" y="187.9">1 : 1</text>
<text x="255" y="193">I</text>
</g>
<g font-size="3.5">
<text x="147.6" y="32.5">153 滑台原点位置</text>
<text x="204" y="32.5">150 有效行程</text>
<text x="104.3" y="36.7">75.50 滑台极限位置 1</text>
<text x="193.5" y="36.7">135</text>
<text x="194.4" y="40.3">75</text>
<text x="279.4" y="36.7">30.50 滑台极限位置 1</text>
<text x="212.7" y="56.3" transform="rotate(-90 212.7 56.3)">65</text>
<text x="158" y="74.4">4 x M6 贯穿</text>
<text x="193.1" y="74.4">2 x</text>
<text x="204.9" y="74.4">5</text>
<text x="213.2" y="74.4">8</text>
<text x="340.7" y="95.4">80.80</text>
<text x="202.8" y="97.2">411</text>
<text x="367.2" y="114.5" transform="rotate(-90 367.2 114.5)">78</text>
<text x="138.2" y="125.9" transform="rotate(-90 138.2 125.9)">148</text>
<text x="316.9" y="123">基准面</text>
<text x="318.6" y="128.8">40.70</text>
<text x="361.1" y="128.8">41</text>
<text x="151.7" y="174.1">84</text>
<text x="179.8" y="174.1">100</text>
<text x="214.9" y="174.1">100</text>
<text x="241" y="174.1">50</text>
<text x="262.1" y="174.1">77</text>
<text x="347.7" y="183.1">2</text>
<text x="171.4" y="191">2 x</text>
<text x="182.9" y="191">5 H7</text>
<text x="196.7" y="191">4</text>
<text x="282.7" y="192.8" transform="rotate(-90 282.7 192.8)">68</text>
<text x="285.9" y="192.8" transform="rotate(-90 285.9 192.8)">82</text>
<text x="338.3" y="201" transform="rotate(-90 338.3 201)">+0.012</text>
<text x="341.8" y="199.2" transform="rotate(-90 341.8 199.2)">0</text>
<text x="145.9" y="209.9">4 x M6</text>
<text x="162.5" y="209.9">15</text>
<text x="254.3" y="209.9">4 x M6</text>
<text x="269.1" y="209.9">15</text>
<text x="341.8" y="204.5" transform="rotate(-90 341.8 204.5)">5</text>
<text x="150.2" y="213.5">5.40 贯穿</text>
<text x="257.8" y="213.5">5.40 贯穿</text>
<text x="221.4" y="246.8">1</text>
<text x="221.4" y="251.8">2</text>
<text x="218.8" y="256.8">序号</text>
<text x="232.2" y="256.8">修 订 版 次</text>
<text x="257.5" y="256.8">设计变更编号</text>
<text x="228.2" y="261.8">设</text>
<text x="240.1" y="261.8">计</text>
<text x="252" y="261.8">变</text>
<text x="263.9" y="261.8">更</text>
<text x="219.1" y="266.7">设 计</text>
<text x="368.3" y="269.3">1:3</text>
<text x="219.1" y="271.7">校 核</text>
<text x="219.1" y="276.7">批 准</text>
<text x="222.9" y="282.7">技术要求：</text>
<text x="231.8" y="287.3">1、未标注公差全部 0.1</text>
<text x="231.7" y="291.8">2、未标注倒角全部C0.3</text>
</g>
</svg>
